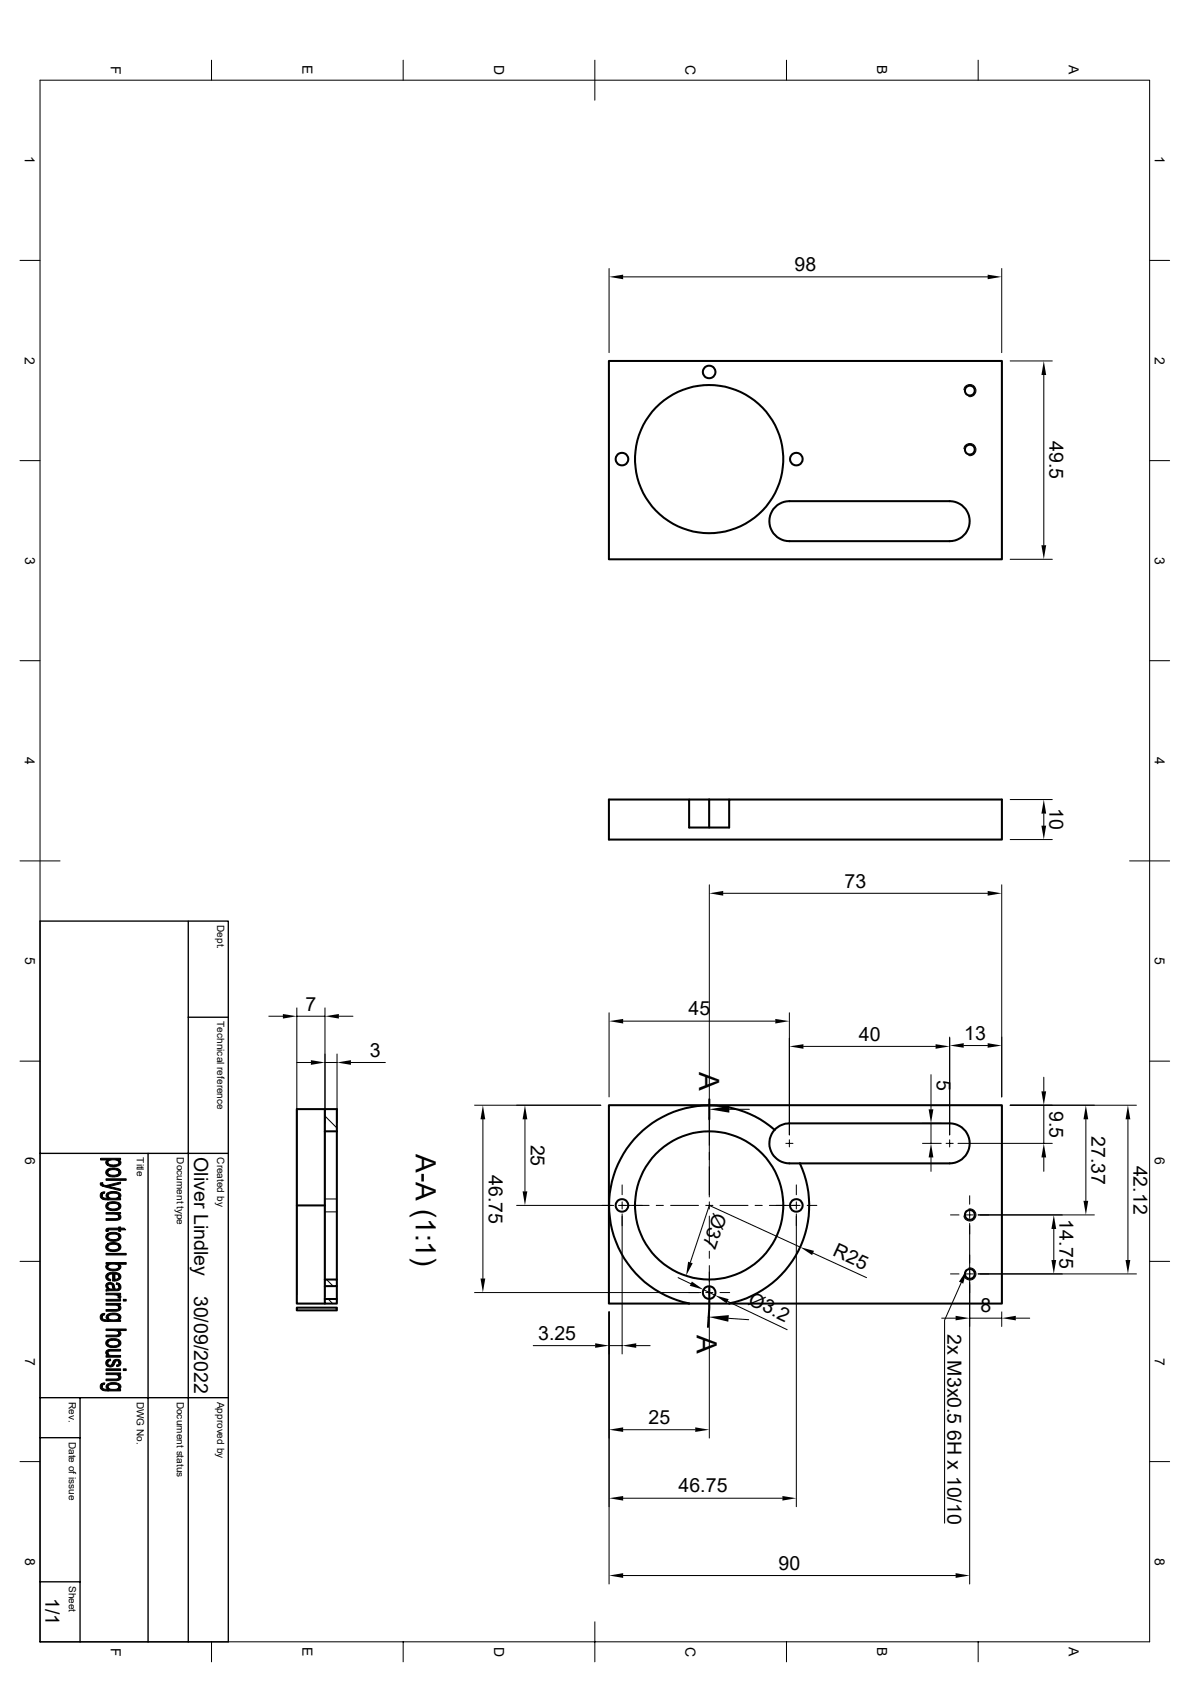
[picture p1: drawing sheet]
<svg xmlns="http://www.w3.org/2000/svg" width="297mm" height="420mm" viewBox="0 0 297 420" stroke-linecap="round" stroke-linejoin="round" font-family="sans-serif">
<g fill="none" stroke="#000" stroke-width=".51">
<path d="M152 90.1h98.1v49.6h-98.1zM194 126.2l1.7-.9 1.3-.2h40a5 5 0 0 1 5 5 5 5 0 0 1-5 5h-40a5 5 0 0 1-4.7-3.4 5 5 0 0 1 1.7-5.5zM152 199.6h20v7h10v-7h68.1v10h-98.1zM172 199.6h5M177 199.6h5M177 199.6v7M81.1 276.9v5.6h3M177 276a24.8 24.8 0 0 1 16.3 6.1M177 276h73.1v49.5h-98.1v-24.5M177 276h-25v25M177 276a25 25 0 0 0-25 25M177 274.5v5"/>
<path d="M81.1 282.5v37M84.1 282.5v-5.6h-10v48.6h7M84.1 282.5v37M193.4 282.1a5.1 5.1 0 0 1 3.6-1.6h40a5 5 0 0 1 5 5 5 5 0 0 1-5 5h-40a5 5 0 0 1-4.6-3 5 5 0 0 1 1-5.4zM199.6 290.5a24.9 24.9 0 0 1-17.6 35M74.1 301h7M81.1 319.5h3v1.6h-3zM152 301a25 25 0 0 0 20 24.5M74.1 326.5h10v.7h-10zM81.1 321.1v3.3M81.1 324.4h3v1.1h-3zM84.1 321.1v3.3"/>
<path d="M177 321.5v5l-.3 4.8"/>
<circle cx="177" cy="92.9" r="1.57"/>
<circle cx="242.1" cy="97.5" r="1.23"/>
<circle cx="155.3" cy="114.6" r="1.57"/>
<circle cx="177" cy="114.6" r="18.5"/>
<circle cx="198.8" cy="114.6" r="1.57"/>
<circle cx="242.1" cy="112.3" r="1.23"/>
<circle cx="155.3" cy="301" r="1.57"/>
<circle cx="177" cy="301" r="18.5"/>
<circle cx="198.8" cy="301" r="1.57"/>
<circle cx="242.1" cy="303.4" r="1.23"/>
<circle cx="242.1" cy="318.1" r="1.23"/>
<circle cx="177" cy="322.8" r="1.57"/>
</g>
<g fill="none" stroke="#000" stroke-width=".25">
<path d="M52.8 15v5M100.6 15v5M148.5 15v10M196.3 15v5M244.1 15v5M10 20h276.9v390h-276.9zM5 65h5M152 67.1v21M155.5 69.1h91M250 67.1v21M286.9 65h5M240.6 97.3a1.51 1.51 0 0 1 1.7-1.3 1.51 1.51 0 0 1 1.3 1.8 1.51 1.51 0 0 1-1.8 1.2"/>
<path d="M252.1 90.1h10.5M260.5 93.6v42.5M5 115h5M240.6 112a1.51 1.51 0 0 1 1.7-1.2 1.51 1.51 0 0 1 1.3 1.7 1.51 1.51 0 0 1-1.8 1.2M286.9 115h5M252.1 139.7h10.5M5 165h5M286.9 165h5M252.1 199.6h10.5M5 215h10M252.1 209.6h10.5M260.5 203.2v3"/>
<path d="M281.9 215h10M177 220.9v78M180.5 223.1h66M250 220.9v53M67.1 253.7h3.5M74.1 251.7v71.7M74.1 253.7h7M81.1 251.7v72M84.6 253.7h3.5M152 252.9v21M155.5 255h38M197 252.9v30.5"/>
<path d="M237 259v24.4M5 265h5M74.1 265.3h3.5M81.1 278.7l3 3M81.1 265.3h3M83.9 277l.2 .2M84.1 263.2v17.2M87.6 265.3h8.6M118.4 276h31.5M120.5 279.5v39.7M131 279.5v18M182 277h5"/>
<path d="M200.5 261.3h33M232.4 268.4v8.6M240.5 261.1h6M260.5 269v3.5M260.5 276v9.5M271 279.5v20.3M281.5 279.5v35.1M283.6 276h-31.5M286.9 265h5M81.1 299.4h3M155.3 295.9v2.4M196.1 285.5h1.8"/>
<path d="M197 284.6v1.8M198.8 295.9v2.4M230.3 285.5h4.6M230.3 280.5h4.6M232.4 280.5v5M232.4 289v3.5M236.1 285.5h1.8M237 284.6v1.8M239.1 285.5h23.5M242 298.6v2.1M260.5 289v3.5M5 315h5"/>
<path d="M81.1 302.6h3M81.5 319.5l1.6 1.6M128.9 301h24.3M155.3 303.1v35M155.3 300.1v1.8M162 301h-7.6M163.8 301h1.8M167.4 301h6.9M169.2 319l3.2 1.5M176.1 301h1.8M177 301l22.7 10.4M177 303.7v6.9"/>
<path d="M177 312.4v1.8M177 316v7.6M177 300.1v1.8M177.1 300.9l-4.8 14.3M179.7 301h7M188.5 301h1.7M192 301h7.7M198.8 300.1v1.8M198.8 303.1v73.1M201.5 301h2.4M202.9 312.9l13.4 6.1M237.2 303.4h2.2"/>
<path d="M237.2 318.1h2.2M241.1 303.4h1.8M241.1 318.1h1.8M241.8 301.9a1.51 1.51 0 0 1 1.8 1.2 1.51 1.51 0 0 1-1.3 1.8 1.51 1.51 0 0 1-1.7-1.3M241.8 316.6a1.51 1.51 0 0 1 1.8 1.2 1.51 1.51 0 0 1-1.3 1.8 1.51 1.51 0 0 1-1.7-1.3M242 305.5v90M242 302.5v1.7M244.1 303.4h29M244.1 318.1h39.5M263 306.9v7.7M286.9 315h5M81.9 324.3l1.1 1.2"/>
<path d="M118.4 322.7h56.5M133.1 336h15.4M152 327.6v67.9M152 336h3.3M158.8 336h3.5M175.6 322l2.9 1.4M176.1 322.7h1.8M177 324.8v34.3M179.7 322.7h2.4M181.6 325l14.9 7M181.9 329.2l5 .3M235 329.1h3.5"/>
<path d="M239.9 320.3l-4.1 9.3v50.7M242 329.1h8M250 327.6v3.6M253.5 329.1h3.5M155.5 357h18M5 365h5M155.5 374.1h39.8M286.9 365h5M155.5 393.4h83M52.8 410v5M100.6 410v5M148.5 405v10"/>
<path d="M196.3 410v5M244.1 410v5"/>
</g>
<path d="M10 230h47v180h-47zM47 230v180M47 254h10M10 288h47M37 288v122M10 359h10M10 349h47M20 349v61M10 395h10" fill="none" stroke="#000" stroke-width=".34"/>
<g fill="#000" stroke="#000" stroke-width=".25">
<path d="M25.1 295.4l.6-.1-.1 .9-.5-.2z" fill-rule="evenodd"/>
<path d="M25.5 297.7l.7-.1-.1 .4-.4 .1-.2 .4z" fill-rule="evenodd"/>
<path d="M26.5 294.3h5v.4h-5z" fill-rule="evenodd"/>
<path d="M26.6 289.8l.2-.2v1.4l-.4-.7z" fill-rule="evenodd"/>
<path d="M25.1 298l.4-.3v.8a1.09 1.09 0 0 0 1.5 .7v.4a1.43 1.43 0 0 1-2-1.1z" fill-rule="evenodd"/>
<path d="M29.7 298.6v.6z" fill-rule="evenodd"/>
<path d="M26.9 292l.7-.3h1.6l.5 .2v.9a1.71 1.71 0 0 0-2.4-.6l-.4 .6z" fill-rule="evenodd"/>
<path d="M29.6 289.6l.1 .7z" fill-rule="evenodd"/>
<path d="M25.1 289.2h5v.4h-.5v.4a2.22 2.22 0 0 0-2.7 .1l-.1 .9v-1.4h-1.7z" fill-rule="evenodd"/>
<path d="M26.5 296l3.6-.9v.5l-2.9 .6z" fill-rule="evenodd"/>
<path d="M25.6 295.5l.4 .5 4.1 .9v.4l-4.5-1.1z" fill-rule="evenodd"/>
<path d="M27 298.6a1.88 1.88 0 0 0 2.6 .2l.1-.1v.5h.4v.4h-3.1z" fill-rule="evenodd"/>
<path d="M26.9 290.2a1.92 1.92 0 0 0 2.4 .5l.4-.3 .1-.7a.8 .8 0 0 1 .3 .9 .8 .8 0 0 1-.8 .6l-1.4 .1-.8-.2-.3-.1z" fill-rule="evenodd"/>
<path d="M26.6 292.1l.3-.1v.8a1.86 1.86 0 0 0 2.7 .2l.1-1.1a1.06 1.06 0 0 1 .3 1.4 1.06 1.06 0 0 1-1.2 .5 1.82 1.82 0 0 1-2.4-1z" fill-rule="evenodd"/>
<path d="M26.5 298.2a2.6 2.6 0 0 1 3.6 .1v.6l-.4 .3v-.6a1.82 1.82 0 0 0-2.5-.4l-.2 .4v1v-.4l-.5-.5z" fill-rule="evenodd"/>
<path d="M26.5 313h5v.4h-5z" fill-rule="evenodd"/>
<path d="M26.8 315.7l.1 .6z" fill-rule="evenodd"/>
<path d="M26.5 306.9l.5-.2v.8h-.5z" fill-rule="evenodd"/>
<path d="M26.7 318.1l.2-.1v1l.7 .4v.5a1.04 1.04 0 0 1-1.1-.6 1.04 1.04 0 0 1 .2-1.2z" fill-rule="evenodd"/>
<path d="M29.6 303.1v.7z" fill-rule="evenodd"/>
<path d="M26.9 300.4l1-.3h1.3l.5 .3v.8a1.76 1.76 0 0 0-2.4-.6l-.4 .6z" fill-rule="evenodd"/>
<path d="M26.9 308l.9-.3 1.2 .1 .7 .2v.8a1.79 1.79 0 0 0-2.6-.4l-.2 .4z" fill-rule="evenodd"/>
<path d="M26.9 310.6l1-.3h1.3l.5 .3v.8a1.71 1.71 0 0 0-2.4-.6l-.4 .6z" fill-rule="evenodd"/>
<path d="M26.9 318l.8-.3 1.4 .1 .6 .2v.8l-.4-.5-.7-.2v1.8h-.5v-1.8l-.9 .2-.3 .5z" fill-rule="evenodd"/>
<path d="M26.5 302.8h3.6v.3h-.5v.4l-.6-.3-2.5-.1z" fill-rule="evenodd"/>
<path d="M26.6 300.6l.3-.2v.8a1.73 1.73 0 0 0 2.4 .5l.4-.4v-.9a1.01 1.01 0 0 1 .4 1.1 1.01 1.01 0 0 1-1.1 .7l-.2 .1a1.88 1.88 0 0 1-2.4-1.1z" fill-rule="evenodd"/>
<path d="M26.5 304.3l2.9-.1 .2-.3 .1-.7a.8 .8 0 0 1 .4 1 .8 .8 0 0 1-1 .5h-2.6z" fill-rule="evenodd"/>
<path d="M26.7 308.1l.2-.1v.8a1.65 1.65 0 0 0 2.1 .7l.7-.6v-.9a1.01 1.01 0 0 1 .4 1.2 1.01 1.01 0 0 1-1.1 .7h-.4a1.79 1.79 0 0 1-2.2-1.1z" fill-rule="evenodd"/>
<path d="M26.6 310.8l.3-.2v.8a1.86 1.86 0 0 0 2.7 .3l.1-1.1a1.01 1.01 0 0 1 .4 1.1 1.01 1.01 0 0 1-1.1 .7l-.2 .1a1.82 1.82 0 0 1-2.4-1.1z" fill-rule="evenodd"/>
<path d="M26.5 315.9l.3-.2 .1 .6a1.92 1.92 0 0 0 2.8 .1v-.7a.83 .83 0 0 1 .4 1 .83 .83 0 0 1-.9 .5l-1 .1a1.33 1.33 0 0 1-1.7-1.3z" fill-rule="evenodd"/>
<path d="M28.6 318.1v1.3h.2l.8-.3 .1-1.1a.99 .99 0 0 1 .4 1.2 .99 .99 0 0 1-1.1 .6l-.4 .1z" fill-rule="evenodd"/>
<path d="M27 306.7h2.6v-.3h.5v.3h.9l.4 .4h-1.3v.4h-.5v-.4h-2.4l-.2 .2z" fill-rule="evenodd"/>
<path d="M26.5 315.3h5v.4h-1.8v.6a1.78 1.78 0 0 0-2.3-.5l-.5 .3v-.5h-.4z" fill-rule="evenodd"/>
<path d="M25.5 328.1l.7-.1-.1 .3-.4 .2-.2 .4z" fill-rule="evenodd"/>
<path d="M26.9 321.1v.8z" fill-rule="evenodd"/>
<path d="M25.1 328.3l.4-.2v.8a1.09 1.09 0 0 0 1.5 .7v.3a1.47 1.47 0 0 1-2-.9z" fill-rule="evenodd"/>
<path d="M26.9 337.8l.1 .7z" fill-rule="evenodd"/>
<path d="M26.9 339.6l.7-.3v.4l-.6 .3-.1 .4z" fill-rule="evenodd"/>
<path d="M26.6 320.5a1.43 1.43 0 0 1 1.7 .1v1.2a1.24 1.24 0 0 0-.9-1.1l-.5 .2-.1 1a.94 .94 0 0 1-.2-1.4z" fill-rule="evenodd"/>
<path d="M26.5 333.4h2.6l.4-.2 .1-.3v.8l-.2 .1h-2.9z" fill-rule="evenodd"/>
<path d="M29.6 325.8v.7z" fill-rule="evenodd"/>
<path d="M29.7 328.9v.7z" fill-rule="evenodd"/>
<path d="M29.1 320.3l.6 .2v.8l-.2-.5-.5-.1z" fill-rule="evenodd"/>
<path d="M26.9 334.6l.9-.3 1.6 .1 .3 .2v.8a1.79 1.79 0 0 0-2.6-.5l-.2 .5z" fill-rule="evenodd"/>
<path d="M26.7 339.6h.2v.8a.62 .62 0 0 0 .7 .5 .62 .62 0 0 0 .5-.8 1.14 1.14 0 0 1 1.6-.6v.8a.51 .51 0 0 0-.6-.5 .51 .51 0 0 0-.4 .6 1.1 1.1 0 0 1-1.5 .9 1.1 1.1 0 0 1-.5-1.7z" fill-rule="evenodd"/>
<path d="M26.5 322.9h3.6v.4h-.6v.5l-.2-.3-.5-.2h-2.3z" fill-rule="evenodd"/>
<path d="M26.5 325.5h3.6v.3h-.5v.5l-.7-.4h-2.4z" fill-rule="evenodd"/>
<path d="M27 328.9a1.76 1.76 0 0 0 2.4 .4l.3-.3v.6h.4v.3h-3.1z" fill-rule="evenodd"/>
<path d="M26.5 337.4l1-.5h2.6v.5h-2.9l-.3 .4v.7l-.5-.6z" fill-rule="evenodd"/>
<path d="M26.5 338.5h.5l.1-.3 .6 .3h2.4v.4h-3.6z" fill-rule="evenodd"/>
<path d="M26.5 324.4h3.6v.5h-3.6z" fill-rule="evenodd"/>
<path d="M26.9 321.4l.5 .4 .9 .1v-1.3l.2 .4a.63 .63 0 0 0 .3 .8 .63 .63 0 0 0 .8-.2l.1-1.1a1.01 1.01 0 0 1 .4 1.3 1.01 1.01 0 0 1-1.3 .5l-2.3 .1v-.4l.4-.1z" fill-rule="evenodd"/>
<path d="M29.5 323.3l.4 .2a.43 .43 0 0 1 .3 .3 .43 .43 0 0 1-.2 .4l-.6-.1z" fill-rule="evenodd"/>
<path d="M26.5 327l2.9-.1 .2-.3 .1-.7a.82 .82 0 0 1 .4 1 .82 .82 0 0 1-1 .5h-2.6z" fill-rule="evenodd"/>
<path d="M26.8 328.3l1.2-.4a1.75 1.75 0 0 1 2.2 1.1l-.5 .6v-.7a1.88 1.88 0 0 0-2.6-.2l-.1 1.2v-.3a.72 .72 0 0 1-.5-.6 .72 .72 0 0 1 .3-.7z" fill-rule="evenodd"/>
<path d="M29.7 332.2a.75 .75 0 0 1 .5 .8 .75 .75 0 0 1-.6 .7z" fill-rule="evenodd"/>
<path d="M26.5 334.9l.4-.3v.8a1.65 1.65 0 0 0 2.1 .6l.7-.5v-.9a1.02 1.02 0 0 1 .4 1.2 1.02 1.02 0 0 1-1.2 .6 1.91 1.91 0 0 1-2.5-1z" fill-rule="evenodd"/>
<path d="M26.5 331.9h5v.3h-1.8l-.1 1.5v-1l-.3-.3-2.8-.2z" fill-rule="evenodd"/>
<path d="M30.8 324.4h.7v.5h-.7z" fill-rule="evenodd"/>
<path d="M25.5 345.4l.7-.1-.1 .4-.4 .1-.2 .4z" fill-rule="evenodd"/>
<path d="M25.1 345.7l.4-.3v.8a1.09 1.09 0 0 0 1.5 .7v.4a1.43 1.43 0 0 1-2-1.1z" fill-rule="evenodd"/>
<path d="M29.6 343.2v.7z" fill-rule="evenodd"/>
<path d="M29.7 346.3v.6z" fill-rule="evenodd"/>
<path d="M26.5 342.8h3.6v.4h-.5v.4l-.7-.4h-2.4z" fill-rule="evenodd"/>
<path d="M27 346.3a1.88 1.88 0 0 0 2.6 .2l.1-.1v.5h.4v.4h-3.1z" fill-rule="evenodd"/>
<path d="M26.5 341.8h3.6v.4h-3.6z" fill-rule="evenodd"/>
<path d="M29.7 339.5a.93 .93 0 0 1 .4 1.1 .93 .93 0 0 1-.9 .6l-.1-.4 .4-.1 .2-.3z" fill-rule="evenodd"/>
<path d="M26.5 344.3h2.9l.2-.3 .1-.8a.82 .82 0 0 1 .4 1.1 .82 .82 0 0 1-1 .5h-2.6z" fill-rule="evenodd"/>
<path d="M26.8 345.7l.8-.4 .7-.1a1.36 1.36 0 0 1 1.8 1.3l-.4 .4v-.6a1.82 1.82 0 0 0-2.5-.4l-.2 .4v1v-.4a.72 .72 0 0 1-.5-.5 .72 .72 0 0 1 .3-.7z" fill-rule="evenodd"/>
<path d="M30.8 341.8h.7v.4h-.7z" fill-rule="evenodd"/>
</g>
<g fill="#000">
<path d="M152 69.1l3.5-.5v1.1zM246.5 68.6l3.5 .5-3.5 .6zM260.5 90.1l.6 3.5h-1.2zM259.9 136.1h1.2l-.6 3.6zM260.5 199.6l.6 3.6h-1.2zM259.9 206.2h1.2l-.6 3.4zM177 223.1l3.5-.6v1.1zM246.5 222.5l3.5 .6-3.5 .5zM70.6 253.2l3.5 .5-3.5 .6zM81.1 253.7l3.5-.5v1.1zM152 255l3.5-.6v1.2zM193.5 254.4l3.5 .6-3.5 .6z"/>
<path d="M77.6 264.7l3.5 .6-3.5 .6zM84.1 265.3l3.5-.6v1.2zM120.5 276l.6 3.5h-1.2zM131 276l.6 3.5h-1.2zM177 277l5-.9v1.7zM197 261.3l3.5-.6v1.2zM231.8 277h1.2l-.6 3.5zM233.5 260.7l3.5 .6-3.5 .6zM237 261.1l3.5-.6v1.1zM246.5 260.5l3.5 .6-3.5 .5zM259.9 272.5h1.2l-.6 3.5zM271 276l.6 3.5h-1.2z"/>
<path d="M281.5 276l.6 3.5h-1.2zM130.4 297.5h1.2l-.6 3.5zM232.4 285.5l.6 3.5h-1.2zM260.5 285.5l.6 3.5h-1.2zM270.4 299.8h1.2l-.6 3.6zM119.9 319.2h1.2l-.6 3.5zM172.7 320l2.9 2-3.4-.9zM171.7 315l1.2 .4-1.7 3.2zM199.7 311.4l3.5 .9-.5 1.1zM263 303.4l.6 3.5h-1.2zM262.4 314.6h1.2l-.6 3.5zM280.9 314.6h1.2l-.6 3.5z"/>
<path d="M148.5 335.4l3.5 .6-3.5 .5zM155.3 336l3.5-.6v1.1zM176.9 328.8l5-.4-.1 1.6zM178.5 323.4l3.4 1-.5 1.1zM238.5 328.5l3.5 .6-3.5 .6zM241.3 317.1l-.9 3.4-1-.5zM250 329.1l3.5-.6v1.2zM152 357l3.5-.6v1.1zM173.5 356.4l3.5 .6-3.5 .5zM152 374.1l3.5-.6v1.2zM195.3 373.5l3.5 .6-3.5 .6zM152 393.4l3.5-.6v1.2z"/>
<path d="M238.5 392.8l3.5 .6-3.5 .6z"/>
</g>
<g font-size="7">
<text x="174.5" y="267.8" transform="rotate(90 174.5 267.8)">A</text>
<text x="103.8" y="288.2" transform="rotate(90 103.8 288.2)">A-A (1:1)</text>
<text x="173.9" y="333.2" transform="rotate(90 173.9 333.2)">A</text>
</g>
<g font-size="4.9">
<text x="198.3" y="67.7">98</text>
<text x="262" y="110.2" transform="rotate(90 262 110.2)">49.5</text>
<text x="262" y="201.8" transform="rotate(90 262 201.8)">10</text>
<text x="210.8" y="221.6">73</text>
<text x="76.2" y="252.3">7</text>
<text x="171.9" y="253.5">45</text>
<text x="92.3" y="263.8">3</text>
<text x="214.4" y="259.8">40</text>
<text x="240.7" y="259.6">13</text>
<text x="233.8" y="269.6" transform="rotate(90 233.8 269.6)">5</text>
<text x="262" y="277.3" transform="rotate(90 262 277.3)">9.5</text>
<text x="132.5" y="285.8" transform="rotate(90 132.5 285.8)">25</text>
<text x="272.5" y="283.6" transform="rotate(90 272.5 283.6)">27.37</text>
<text x="48.5" y="289" transform="rotate(90 48.5 289)">Oliver Lindley</text>
<text x="122" y="293.3" transform="rotate(90 122 293.3)">46.75</text>
<text x="282.9" y="291" transform="rotate(90 282.9 291)">42.12</text>
<text x="178.1" y="302.5" transform="rotate(108 178.1 302.5)">Ø37</text>
<text x="264.5" y="304.5" transform="rotate(90 264.5 304.5)">14.75</text>
<text x="207.6" y="313.4" transform="rotate(25 207.6 313.4)">R25</text>
<text x="48.5" y="323.5" transform="rotate(90 48.5 323.5)">30/09/2022</text>
<text x="186.5" y="325.6" transform="rotate(25 186.5 325.6)">Ø3.2</text>
<text x="244.7" y="327.7">8</text>
<text x="134.3" y="334.5">3.25</text>
<text x="236.5" y="333.1" transform="rotate(90 236.5 333.1)">2x M3x0.5 6H x 10/10</text>
<text x="161.8" y="355.5">25</text>
<text x="169.3" y="372.7">46.75</text>
<text x="194.3" y="392">90</text>
<text x="11.3" y="399.1" transform="rotate(90 11.3 399.1)">1/1</text>
</g>
<g font-size="3.5">
<text x="27.6" y="16.4" transform="rotate(90 27.6 16.4)">F</text>
<text x="75.5" y="16.3" transform="rotate(90 75.5 16.3)">E</text>
<text x="123.3" y="16.3" transform="rotate(90 123.3 16.3)">D</text>
<text x="171.1" y="16.3" transform="rotate(90 171.1 16.3)">C</text>
<text x="218.9" y="16.3" transform="rotate(90 218.9 16.3)">B</text>
<text x="266.8" y="16.3" transform="rotate(90 266.8 16.3)">A</text>
<text x="6.2" y="39" transform="rotate(90 6.2 39)">1</text>
<text x="288.2" y="39" transform="rotate(90 288.2 39)">1</text>
<text x="6.2" y="89" transform="rotate(90 6.2 89)">2</text>
<text x="288.2" y="89" transform="rotate(90 288.2 89)">2</text>
<text x="6.3" y="139" transform="rotate(90 6.3 139)">3</text>
<text x="288.2" y="139" transform="rotate(90 288.2 139)">3</text>
<text x="6.2" y="189" transform="rotate(90 6.2 189)">4</text>
<text x="288.2" y="189" transform="rotate(90 288.2 189)">4</text>
<text x="6.3" y="239" transform="rotate(90 6.3 239)">5</text>
<text x="288.2" y="239" transform="rotate(90 288.2 239)">5</text>
<text x="6.3" y="289" transform="rotate(90 6.3 289)">6</text>
<text x="288.2" y="289" transform="rotate(90 288.2 289)">6</text>
<text x="6.3" y="339" transform="rotate(90 6.3 339)">7</text>
<text x="288.2" y="339" transform="rotate(90 288.2 339)">7</text>
<text x="6.3" y="389" transform="rotate(90 6.3 389)">8</text>
<text x="288.2" y="389" transform="rotate(90 288.2 389)">8</text>
<text x="27.6" y="411.4" transform="rotate(90 27.6 411.4)">F</text>
<text x="75.5" y="411.3" transform="rotate(90 75.5 411.3)">E</text>
<text x="123.3" y="411.2" transform="rotate(90 123.3 411.2)">D</text>
<text x="171.1" y="411.2" transform="rotate(90 171.1 411.2)">C</text>
<text x="218.9" y="411.3" transform="rotate(90 218.9 411.3)">B</text>
<text x="266.8" y="411.3" transform="rotate(90 266.8 411.3)">A</text>
</g>
<g font-size="2.5">
<text x="54.2" y="231" transform="rotate(90 54.2 231)">Dept.</text>
<text x="54.2" y="255" transform="rotate(90 54.2 255)">Technical reference</text>
<text x="34.2" y="289" transform="rotate(90 34.2 289)">Title</text>
<text x="44.2" y="289" transform="rotate(90 44.2 289)">Document type</text>
<text x="54.2" y="289" transform="rotate(90 54.2 289)">Created by</text>
<text x="17.2" y="350" transform="rotate(90 17.2 350)">Rev.</text>
<text x="34.2" y="350" transform="rotate(90 34.2 350)">DWG No.</text>
<text x="44.2" y="350" transform="rotate(90 44.2 350)">Document status</text>
<text x="54.2" y="350" transform="rotate(90 54.2 350)">Approved by</text>
<text x="17.2" y="360" transform="rotate(90 17.2 360)">Date of issue</text>
<text x="17.2" y="396" transform="rotate(90 17.2 396)">Sheet</text>
</g>
</svg>
